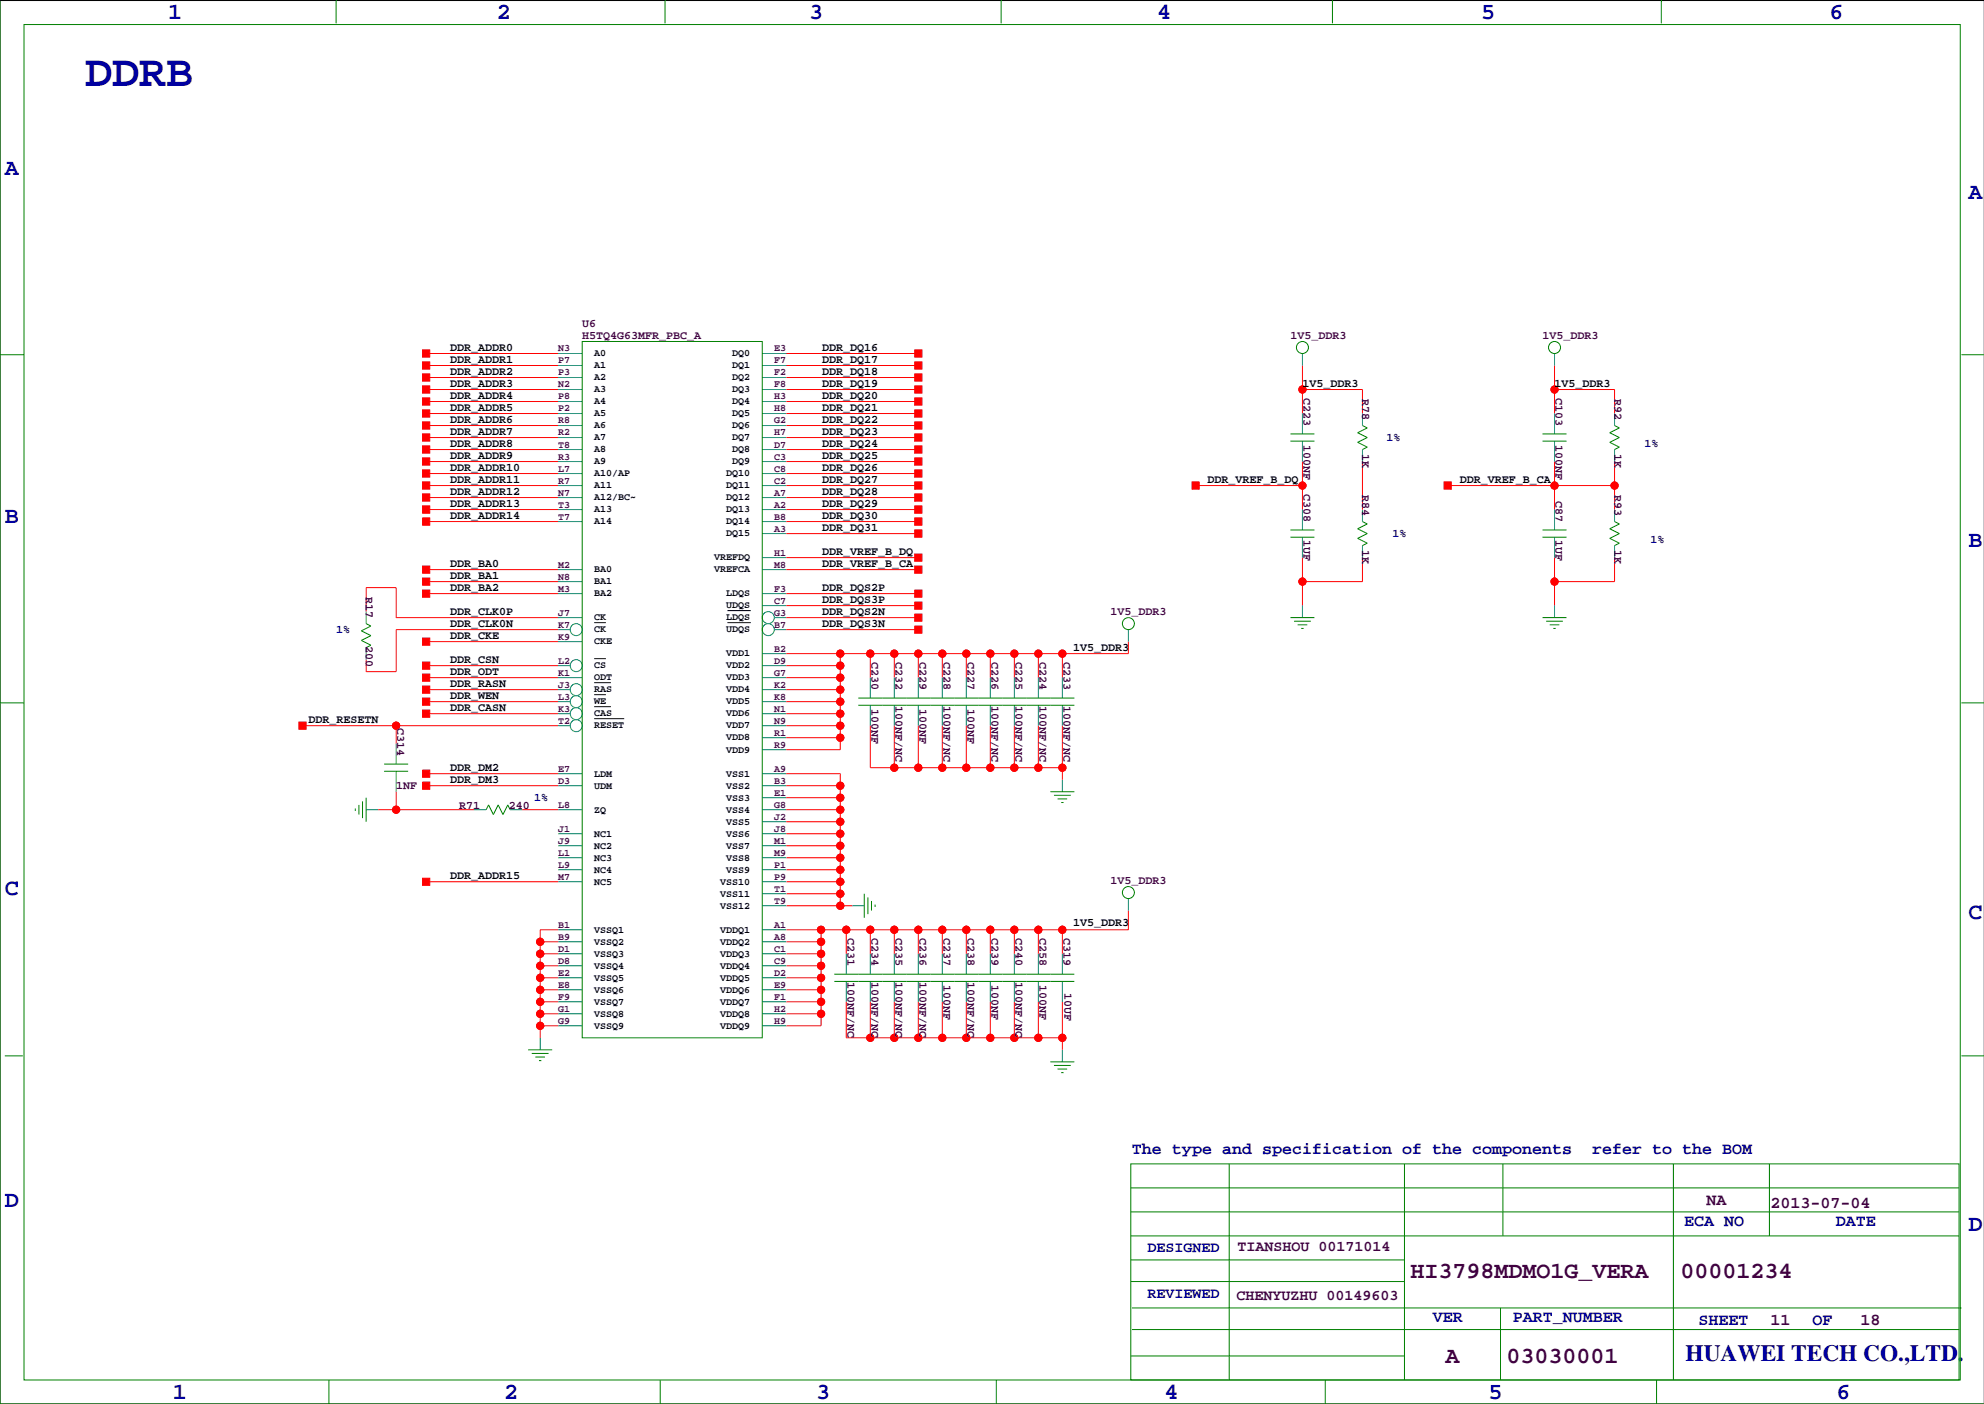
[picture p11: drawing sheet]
<svg xmlns="http://www.w3.org/2000/svg" width="420mm" height="297mm" viewBox="0 0 420 297" stroke-linecap="round" stroke-linejoin="round" font-family="sans-serif">
<path d="M419.9 .1h-419.9v296.9h419.9M125.7 131.7h2.5M125.7 139.3h2.5M153.9 131.7h5M153.9 129.2h5M125.7 144.4h3.6M125.7 149.5h3.6M125.7 147h2.5M125.7 152h6.4" fill="none" stroke="#000" stroke-width=".21"/>
<g fill="none" stroke="#f00" stroke-width=".21">
<path d="M90.2 74.8h27.9M90.2 79.9h27.9M90.2 77.3h27.9M166.4 74.8h27.9M166.4 79.9h27.9M166.4 77.3h27.9M275.6 77.3v10.2M328.9 77.3v10.2M90.2 82.4h27.9M90.2 92.6h27.9M90.2 97.6h27.9M90.2 95.1h27.9"/>
<path d="M90.2 90h27.9M90.2 87.5h27.9M90.2 84.9h27.9M166.4 82.4h27.9M166.4 92.6h27.9M166.4 97.6h27.9M166.4 95.1h27.9M166.4 90h27.9M166.4 87.5h27.9M166.4 84.9h27.9M275.6 97.6v10.2M275.6 82.4h12.7v5.1"/>
<path d="M288.3 97.6v10.2M328.9 97.6v10.2M328.9 82.4h12.7v5.1M341.6 97.6v10.2M90.2 102.7h27.9M90.2 110.3h27.9M90.2 107.8h27.9M90.2 105.3h27.9M90.2 100.2h27.9M166.4 102.7h27.9M166.4 112.9h27.9M166.4 110.3h27.9"/>
<path d="M166.4 107.8h27.9M166.4 105.3h27.9M166.4 100.2h27.9M166.4 118h27.9M253 102.7h22.6M275.6 118v10.1M288.3 118v5h-12.7M306.3 102.7h35.3M328.9 118v10.1M341.6 118v5h-12.7M77.5 129.4v-5.1h6.3v6.4h34.3M90.2 123h27.9"/>
<path d="M90.2 125.6h27.9M90.2 135.7h27.9M90.2 120.5h27.9M118.1 133.2h-34.3v8.9h-6.3v-2.5M166.4 125.6h27.9M166.4 120.5h27.9M166.4 130.7h27.9M166.4 133.2h27.9M166.4 128.1h27.9M177.8 138.3v20.3h-11.4M184.1 138.3v5.1M189.2 138.3v5.1"/>
<path d="M194.3 138.3v5.1M199.4 138.3v5.1M204.5 138.3v5.1M209.5 138.3v5.1M214.6 138.3v5.1M219.7 138.3v5.1M224.8 138.3v5.1M238.8 135.7v2.6h-72.4M64 153.5h54.1M83.8 153.5v3.8M90.2 140.8h27.9M90.2 151h27.9"/>
<path d="M90.2 148.4h27.9M90.2 143.4h27.9M90.2 145.9h27.9M166.4 140.8h11.4M166.4 151h11.4M166.4 148.4h11.4M166.4 153.5h11.4M166.4 156.1h11.4M166.4 143.4h11.4M166.4 145.9h11.4M184.1 153.5v8.9h40.7M189.2 153.5v8.9"/>
<path d="M194.3 153.5v8.9M199.4 153.5v8.9M204.5 153.5v8.9M209.5 153.5v8.9M214.6 153.5v8.9M219.7 153.5v8.9M224.8 153.5v11.5M80 171.3h20.3M83.8 167.5v3.8M90.2 163.7h27.9M90.2 166.2h27.9M110.5 171.3h7.6"/>
<path d="M166.4 171.3h11.4M166.4 163.7h11.4v27.9M166.4 176.4h11.4M166.4 173.8h11.4M166.4 168.8h11.4M166.4 166.2h11.4M166.4 178.9h11.4M90.2 186.5h27.9M114.3 199.2h3.8M118.1 196.7h-3.8v22.9M166.4 199.2h7.3M166.4 189.1h11.4"/>
<path d="M166.4 191.6h13.9M166.4 186.5h11.4M166.4 184h11.4M166.4 181.5h11.4M173.7 196.7v20.3h-7.3M179.1 196.7v5.1M184.1 196.7v5.1M189.2 196.7v5.1M194.3 196.7v5.1M199.4 196.7v5.1M204.5 196.7v5.1M209.5 196.7v5.1"/>
<path d="M214.6 196.7v5.1M219.7 196.7v5.1M224.8 196.7v5.1M238.8 192.6v4.1h-72.4M114.3 211.9h3.8M114.3 217h3.8M114.3 214.5h3.8M114.3 201.8h3.8M114.3 204.3h3.8M114.3 206.9h3.8M114.3 209.4h3.8M166.4 211.9h7.3"/>
<path d="M166.4 214.5h7.3M166.4 201.8h7.3M166.4 204.3h7.3M166.4 206.9h7.3M166.4 209.4h7.3M179.1 211.9v7.7h45.7M184.1 211.9v7.7M189.2 211.9v7.7M194.3 211.9v7.7M199.4 211.9v7.7M204.5 211.9v7.7M209.5 211.9v7.7"/>
<path d="M214.6 211.9v7.7M219.7 211.9v7.7M224.8 211.9v10.2"/>
<circle cx="275.6" cy="82.4" r=".76"/>
<circle cx="328.9" cy="82.4" r=".76"/>
<circle cx="275.6" cy="102.7" r=".76"/>
<circle cx="328.9" cy="102.7" r=".76"/>
<circle cx="341.6" cy="102.7" r=".76"/>
<circle cx="177.8" cy="138.3" r=".76"/>
<circle cx="184.2" cy="138.3" r=".76"/>
<circle cx="189.2" cy="138.3" r=".76"/>
<circle cx="194.3" cy="138.3" r=".76"/>
<circle cx="199.4" cy="138.3" r=".76"/>
<circle cx="204.5" cy="138.3" r=".76"/>
<circle cx="209.6" cy="138.3" r=".76"/>
<circle cx="214.6" cy="138.3" r=".76"/>
<circle cx="219.7" cy="138.3" r=".76"/>
<circle cx="224.8" cy="138.3" r=".76"/>
<circle cx="275.6" cy="123" r=".76"/>
<circle cx="328.9" cy="123" r=".76"/>
<circle cx="83.8" cy="153.5" r=".76"/>
<circle cx="177.8" cy="156.1" r=".76"/>
<circle cx="177.8" cy="143.4" r=".76"/>
<circle cx="177.8" cy="145.9" r=".76"/>
<circle cx="177.8" cy="151" r=".76"/>
<circle cx="177.8" cy="140.8" r=".76"/>
<circle cx="177.8" cy="153.5" r=".76"/>
<circle cx="177.8" cy="148.4" r=".76"/>
<circle cx="83.8" cy="171.3" r=".76"/>
<circle cx="177.8" cy="168.8" r=".76"/>
<circle cx="177.8" cy="171.3" r=".76"/>
<circle cx="177.8" cy="176.4" r=".76"/>
<circle cx="177.8" cy="178.9" r=".76"/>
<circle cx="177.8" cy="166.2" r=".76"/>
<circle cx="177.8" cy="173.8" r=".76"/>
<circle cx="189.2" cy="162.4" r=".76"/>
<circle cx="194.3" cy="162.4" r=".76"/>
<circle cx="199.4" cy="162.4" r=".76"/>
<circle cx="204.5" cy="162.4" r=".76"/>
<circle cx="209.6" cy="162.4" r=".76"/>
<circle cx="214.6" cy="162.4" r=".76"/>
<circle cx="219.7" cy="162.4" r=".76"/>
<circle cx="224.8" cy="162.4" r=".76"/>
<circle cx="114.3" cy="199.2" r=".76"/>
<circle cx="173.7" cy="196.7" r=".76"/>
<circle cx="173.7" cy="199.2" r=".76"/>
<circle cx="177.8" cy="181.5" r=".76"/>
<circle cx="177.8" cy="184" r=".76"/>
<circle cx="177.8" cy="189.1" r=".76"/>
<circle cx="177.8" cy="191.6" r=".76"/>
<circle cx="177.8" cy="186.5" r=".76"/>
<circle cx="179.1" cy="196.7" r=".76"/>
<circle cx="184.2" cy="196.7" r=".76"/>
<circle cx="189.2" cy="196.7" r=".76"/>
<circle cx="194.3" cy="196.7" r=".76"/>
<circle cx="199.4" cy="196.7" r=".76"/>
<circle cx="204.5" cy="196.7" r=".76"/>
<circle cx="209.6" cy="196.7" r=".76"/>
<circle cx="214.6" cy="196.7" r=".76"/>
<circle cx="219.7" cy="196.7" r=".76"/>
<circle cx="224.8" cy="196.7" r=".76"/>
<circle cx="114.3" cy="217" r=".76"/>
<circle cx="114.3" cy="211.9" r=".76"/>
<circle cx="114.3" cy="214.5" r=".76"/>
<circle cx="114.3" cy="206.9" r=".76"/>
<circle cx="114.3" cy="209.4" r=".76"/>
<circle cx="114.3" cy="201.8" r=".76"/>
<circle cx="114.3" cy="204.3" r=".76"/>
<circle cx="173.7" cy="211.9" r=".76"/>
<circle cx="173.7" cy="214.5" r=".76"/>
<circle cx="173.7" cy="206.9" r=".76"/>
<circle cx="173.7" cy="209.4" r=".76"/>
<circle cx="173.7" cy="201.8" r=".76"/>
<circle cx="173.7" cy="204.3" r=".76"/>
<circle cx="184.2" cy="219.6" r=".76"/>
<circle cx="189.2" cy="219.6" r=".76"/>
<circle cx="194.3" cy="219.6" r=".76"/>
<circle cx="199.4" cy="219.6" r=".76"/>
<circle cx="204.5" cy="219.6" r=".76"/>
<circle cx="209.6" cy="219.6" r=".76"/>
<circle cx="214.6" cy="219.6" r=".76"/>
<circle cx="219.7" cy="219.6" r=".76"/>
<circle cx="224.8" cy="219.6" r=".76"/>
</g>
<g fill="#f00" stroke="#f00" stroke-width=".21">
<path d="M252.2 102h1.5v1.5h-1.5z" fill-rule="evenodd"/>
<path d="M305.6 102h1.5v1.5h-1.5z" fill-rule="evenodd"/>
<path d="M89.4 124.8h1.5v1.6h-1.5z" fill-rule="evenodd"/>
<path d="M89.4 140.1h1.5v1.5h-1.5z" fill-rule="evenodd"/>
<path d="M89.4 135h1.5v1.5h-1.5z" fill-rule="evenodd"/>
<path d="M89.4 119.7h1.5v1.6h-1.5z" fill-rule="evenodd"/>
<path d="M89.4 122.3h1.5v1.5h-1.5z" fill-rule="evenodd"/>
<path d="M89.4 162.9h1.5v1.6h-1.5z" fill-rule="evenodd"/>
<path d="M89.4 150.2h1.5v1.6h-1.5z" fill-rule="evenodd"/>
<path d="M89.4 147.7h1.5v1.5h-1.5z" fill-rule="evenodd"/>
<path d="M89.4 74h1.5v1.6h-1.5z" fill-rule="evenodd"/>
<path d="M89.4 79.1h1.5v1.5h-1.5z" fill-rule="evenodd"/>
<path d="M89.4 81.6h1.5v1.6h-1.5z" fill-rule="evenodd"/>
<path d="M89.4 91.8h1.5v1.5h-1.5z" fill-rule="evenodd"/>
<path d="M89.4 96.9h1.5v1.5h-1.5z" fill-rule="evenodd"/>
<path d="M193.5 112.1h1.6v1.6h-1.6z" fill-rule="evenodd"/>
<path d="M193.5 109.6h1.6v1.5h-1.6z" fill-rule="evenodd"/>
<path d="M193.5 107h1.6v1.6h-1.6z" fill-rule="evenodd"/>
<path d="M193.5 104.5h1.6v1.5h-1.6z" fill-rule="evenodd"/>
<path d="M193.5 102h1.6v1.5h-1.6z" fill-rule="evenodd"/>
<path d="M193.5 99.4h1.6v1.6h-1.6z" fill-rule="evenodd"/>
<path d="M193.5 96.9h1.6v1.5h-1.6z" fill-rule="evenodd"/>
<path d="M193.5 94.3h1.6v1.6h-1.6z" fill-rule="evenodd"/>
<path d="M193.5 91.8h1.6v1.5h-1.6z" fill-rule="evenodd"/>
<path d="M193.5 89.3h1.6v1.5h-1.6z" fill-rule="evenodd"/>
<path d="M193.5 86.7h1.6v1.6h-1.6z" fill-rule="evenodd"/>
<path d="M193.5 84.2h1.6v1.5h-1.6z" fill-rule="evenodd"/>
<path d="M193.5 81.6h1.6v1.6h-1.6z" fill-rule="evenodd"/>
<path d="M193.5 79.1h1.6v1.5h-1.6z" fill-rule="evenodd"/>
<path d="M193.5 76.6h1.6v1.5h-1.6z" fill-rule="evenodd"/>
<path d="M193.5 74h1.6v1.6h-1.6z" fill-rule="evenodd"/>
<path d="M193.5 129.9h1.6v1.5h-1.6z" fill-rule="evenodd"/>
<path d="M193.5 132.4h1.6v1.6h-1.6z" fill-rule="evenodd"/>
<path d="M193.5 127.4h1.6v1.5h-1.6z" fill-rule="evenodd"/>
<path d="M193.5 124.8h1.6v1.6h-1.6z" fill-rule="evenodd"/>
<path d="M89.4 109.6h1.5v1.5h-1.5z" fill-rule="evenodd"/>
<path d="M89.4 185.8h1.5v1.5h-1.5z" fill-rule="evenodd"/>
<path d="M89.4 165.5h1.5v1.5h-1.5z" fill-rule="evenodd"/>
<path d="M63.2 152.8h1.6v1.5h-1.6z" fill-rule="evenodd"/>
<path d="M89.4 142.6h1.5v1.5h-1.5z" fill-rule="evenodd"/>
<path d="M89.4 76.6h1.5v1.5h-1.5z" fill-rule="evenodd"/>
<path d="M89.4 84.2h1.5v1.5h-1.5z" fill-rule="evenodd"/>
<path d="M89.4 86.7h1.5v1.6h-1.5z" fill-rule="evenodd"/>
<path d="M89.4 89.3h1.5v1.5h-1.5z" fill-rule="evenodd"/>
<path d="M89.4 94.3h1.5v1.6h-1.5z" fill-rule="evenodd"/>
<path d="M89.4 99.4h1.5v1.6h-1.5z" fill-rule="evenodd"/>
<path d="M89.4 102h1.5v1.5h-1.5z" fill-rule="evenodd"/>
<path d="M89.4 104.5h1.5v1.5h-1.5z" fill-rule="evenodd"/>
<path d="M89.4 107h1.5v1.6h-1.5z" fill-rule="evenodd"/>
<path d="M89.4 145.1h1.5v1.6h-1.5z" fill-rule="evenodd"/>
<path d="M193.5 117.2h1.6v1.5h-1.6z" fill-rule="evenodd"/>
<path d="M193.5 119.7h1.6v1.6h-1.6z" fill-rule="evenodd"/>
<circle cx="275.6" cy="102.7" r=".76"/>
<circle cx="328.9" cy="123" r=".76"/>
<circle cx="341.6" cy="102.7" r=".76"/>
<circle cx="328.9" cy="102.7" r=".76"/>
<circle cx="328.9" cy="82.4" r=".76"/>
<circle cx="173.7" cy="214.5" r=".76"/>
<circle cx="173.7" cy="211.9" r=".76"/>
<circle cx="224.8" cy="196.7" r=".76"/>
<circle cx="219.7" cy="196.7" r=".76"/>
<circle cx="214.6" cy="196.7" r=".76"/>
<circle cx="209.6" cy="196.7" r=".76"/>
<circle cx="204.5" cy="196.7" r=".76"/>
<circle cx="199.4" cy="196.7" r=".76"/>
<circle cx="194.3" cy="196.7" r=".76"/>
<circle cx="189.2" cy="196.7" r=".76"/>
<circle cx="184.2" cy="196.7" r=".76"/>
<circle cx="179.1" cy="196.7" r=".76"/>
<circle cx="173.7" cy="196.7" r=".76"/>
<circle cx="173.7" cy="199.2" r=".76"/>
<circle cx="173.7" cy="201.8" r=".76"/>
<circle cx="173.7" cy="204.3" r=".76"/>
<circle cx="173.7" cy="206.9" r=".76"/>
<circle cx="173.7" cy="209.4" r=".76"/>
<circle cx="83.8" cy="171.3" r=".76"/>
<circle cx="177.8" cy="166.2" r=".76"/>
<circle cx="177.8" cy="168.8" r=".76"/>
<circle cx="177.8" cy="171.3" r=".76"/>
<circle cx="177.8" cy="173.8" r=".76"/>
<circle cx="177.8" cy="176.4" r=".76"/>
<circle cx="177.8" cy="191.6" r=".76"/>
<circle cx="177.8" cy="189.1" r=".76"/>
<circle cx="177.8" cy="186.5" r=".76"/>
<circle cx="177.8" cy="184" r=".76"/>
<circle cx="177.8" cy="181.5" r=".76"/>
<circle cx="177.8" cy="178.9" r=".76"/>
<circle cx="114.3" cy="217" r=".76"/>
<circle cx="114.3" cy="214.5" r=".76"/>
<circle cx="114.3" cy="211.9" r=".76"/>
<circle cx="114.3" cy="209.4" r=".76"/>
<circle cx="114.3" cy="206.9" r=".76"/>
<circle cx="114.3" cy="204.3" r=".76"/>
<circle cx="114.3" cy="201.8" r=".76"/>
<circle cx="114.3" cy="199.2" r=".76"/>
<circle cx="275.6" cy="123" r=".76"/>
<circle cx="275.6" cy="82.4" r=".76"/>
<circle cx="83.8" cy="153.5" r=".76"/>
<circle cx="177.8" cy="156.1" r=".76"/>
<circle cx="177.8" cy="153.5" r=".76"/>
<circle cx="177.8" cy="151" r=".76"/>
<circle cx="224.8" cy="138.3" r=".76"/>
<circle cx="219.7" cy="138.3" r=".76"/>
<circle cx="214.6" cy="138.3" r=".76"/>
<circle cx="209.6" cy="138.3" r=".76"/>
<circle cx="204.5" cy="138.3" r=".76"/>
<circle cx="199.4" cy="138.3" r=".76"/>
<circle cx="194.3" cy="138.3" r=".76"/>
<circle cx="189.2" cy="138.3" r=".76"/>
<circle cx="184.2" cy="138.3" r=".76"/>
<circle cx="177.8" cy="138.3" r=".76"/>
<circle cx="177.8" cy="140.8" r=".76"/>
<circle cx="177.8" cy="143.4" r=".76"/>
<circle cx="177.8" cy="145.9" r=".76"/>
<circle cx="177.8" cy="148.4" r=".76"/>
<circle cx="189.2" cy="162.4" r=".76"/>
<circle cx="194.3" cy="162.4" r=".76"/>
<circle cx="199.4" cy="162.4" r=".76"/>
<circle cx="204.5" cy="162.4" r=".76"/>
<circle cx="209.6" cy="162.4" r=".76"/>
<circle cx="214.6" cy="162.4" r=".76"/>
<circle cx="219.7" cy="162.4" r=".76"/>
<circle cx="224.8" cy="162.4" r=".76"/>
<circle cx="184.2" cy="219.6" r=".76"/>
<circle cx="189.2" cy="219.6" r=".76"/>
<circle cx="194.3" cy="219.6" r=".76"/>
<circle cx="199.4" cy="219.6" r=".76"/>
<circle cx="204.5" cy="219.6" r=".76"/>
<circle cx="209.6" cy="219.6" r=".76"/>
<circle cx="214.6" cy="219.6" r=".76"/>
<circle cx="219.7" cy="219.6" r=".76"/>
<circle cx="224.8" cy="219.6" r=".76"/>
</g>
<g fill="none" stroke="#008080" stroke-width=".21">
<path d="M118.1 79.9h5.1M118.1 77.3h5.1M118.1 74.8h5.1M161.3 79.9h5.1M161.3 77.3h5.1M161.3 74.8h5.1M275.6 74.8v2.5M328.9 74.8v2.5M118.1 97.6h5.1M118.1 95.1h5.1M118.1 92.6h5.1M118.1 90h5.1"/>
<path d="M118.1 87.5h5.1M118.1 84.9h5.1M118.1 82.4h5.1M161.3 97.6h5.1M161.3 95.1h5.1M161.3 92.6h5.1M161.3 90h5.1M161.3 87.5h5.1M161.3 84.9h5.1M161.3 82.4h5.1M275.6 87.5v4.3M275.6 93.3v4.3"/>
<path d="M288.3 87.5v2.5M288.3 95.1v2.5M328.9 87.5v4.3M328.9 93.3v4.3M341.6 87.5v2.5M341.6 95.1v2.5M118.1 110.3h5.1M118.1 107.8h5.1M118.1 105.3h5.1M118.1 102.7h5.1M118.1 100.2h5.1M161.3 110.3h5.1"/>
<path d="M161.3 107.8h5.1M161.3 105.3h5.1M161.3 102.7h5.1M161.3 100.2h5.1M161.3 112.9h5.1M161.3 118h5.1M275.6 107.8v4.3M275.6 113.7v4.3M288.3 107.8v2.5M288.3 115.4v2.6M328.9 107.8v4.3M328.9 113.7v4.3"/>
<path d="M341.6 107.8v2.5M341.6 115.4v2.6M77.5 129.4v2.5M77.5 137v2.6M118.1 125.6h5.1M118.1 123h5.1M118.1 120.5h5.1M118.1 133.2h2.5M118.1 130.7h5.1M118.1 135.7h5.1M161.3 138.3h5.1M161.3 125.6h5.1"/>
<path d="M161.3 120.5h5.1M161.3 128.1h5.1M163.8 133.2h2.6M163.8 130.7h2.6M238.8 133.2v2.5M275.6 128.1v2.6M328.9 128.1v2.6M83.8 157.3v4.4M118.1 153.5h2.5M118.1 151h2.5M118.1 148.4h2.5M118.1 145.9h2.5"/>
<path d="M118.1 143.4h5.1M118.1 140.8h2.5M161.3 158.6h5.1M161.3 156.1h5.1M161.3 153.5h5.1M161.3 151h5.1M161.3 148.4h5.1M161.3 145.9h5.1M161.3 143.4h5.1M161.3 140.8h5.1M184.1 143.4v4.3M184.1 149.2v4.3"/>
<path d="M189.2 143.4v4.3M189.2 149.2v4.3M194.3 143.4v4.3M194.3 149.2v4.3M199.4 143.4v4.3M199.4 149.2v4.3M204.5 143.4v4.3M204.5 149.2v4.3M209.5 143.4v4.3M209.5 149.2v4.3M214.6 143.4v4.3M214.6 149.2v4.3"/>
<path d="M219.7 143.4v4.3M219.7 149.2v4.3M224.8 143.4v4.3M224.8 149.2v4.3M77.5 171.3h2.5M83.8 163.2v4.3M100.3 171.3h2.6M107.9 171.3h2.6M118.1 171.3h5.1M118.1 178.9h5.1M118.1 176.4h5.1M118.1 166.2h5.1"/>
<path d="M118.1 163.7h5.1M161.3 171.3h5.1M161.3 178.9h5.1M161.3 176.4h5.1M161.3 173.8h5.1M161.3 168.8h5.1M161.3 166.2h5.1M161.3 163.7h5.1M224.8 165v2.5M118.1 184h5.1M118.1 181.5h5.1M118.1 199.2h5.1"/>
<path d="M118.1 196.7h5.1M118.1 186.5h5.1M161.3 191.6h5.1M161.3 184h5.1M161.3 181.5h5.1M161.3 199.2h5.1M161.3 196.7h5.1M161.3 189.1h5.1M161.3 186.5h5.1M180.3 191.6h2.6M238.8 190.1v2.5M114.3 219.6v2.5"/>
<path d="M118.1 217h5.1M118.1 214.5h5.1M118.1 211.9h5.1M118.1 209.4h5.1M118.1 206.9h5.1M118.1 204.3h5.1M118.1 201.8h5.1M161.3 217h5.1M161.3 214.5h5.1M161.3 211.9h5.1M161.3 209.4h5.1M161.3 206.9h5.1"/>
<path d="M161.3 204.3h5.1M161.3 201.8h5.1M179.1 201.8v4.3M179.1 207.6v4.3M184.1 201.8v4.3M184.1 207.6v4.3M189.2 201.8v4.3M189.2 207.6v4.3M194.3 201.8v4.3M194.3 207.6v4.3M199.4 201.8v4.3M199.4 207.6v4.3"/>
<path d="M204.5 201.8v4.3M204.5 207.6v4.3M209.5 201.8v4.3M209.5 207.6v4.3M214.6 201.8v4.3M214.6 207.6v4.3M219.7 201.8v4.3M219.7 207.6v4.3M224.8 201.8v4.3M224.8 207.6v4.3M224.8 222.1v2.5"/>
<circle cx="121.9" cy="133.2" r="1.27"/>
<circle cx="162.6" cy="130.7" r="1.27"/>
<circle cx="162.6" cy="133.2" r="1.27"/>
<circle cx="121.9" cy="145.9" r="1.27"/>
<circle cx="121.9" cy="151" r="1.27"/>
<circle cx="121.9" cy="140.8" r="1.27"/>
<circle cx="121.9" cy="153.5" r="1.27"/>
<circle cx="121.9" cy="148.4" r="1.27"/>
</g>
<g fill="none" stroke="#008000" stroke-width=".21">
<path d="M0 -.1v297.1h419.9M71.1 0v4.9M140.7 0v4.9M211.8 0v4.9M281.9 0v4.9M351.5 0v4.9M5.1 5.2h409.7v286.8h-409.7zM0 75h5.1M123.2 72.2h38.1v147.4h-38.1zM415 75h4.9M273 91.8h5.1M273 93.3h5.1"/>
<path d="M288.3 90l1 .5-2 1.1 2 1-2 1 2 1-1 .5M326.4 91.8h5.1M326.4 93.3h5.1M341.6 90l1 .5-2 1.1 2 1-2 1 2 1-1 .5M273 112.1h5.1M273 113.7h5.1M288.3 110.3l1 .6-2 1 2 1-2 1 2 1-1 .5M326.4 112.1h5.1M326.4 113.7h5.1M341.6 110.3l1 .6-2 1 2 1-2 1 2 1-1 .5M77.5 131.9l1 .5-2 1.1 2 1-2 1 2 1-1 .5M273 130.7h5.1"/>
<path d="M273.8 131.4h3.6M274.6 132.2h2M275.3 133h.5M326.4 130.7h5.1M327.2 131.4h3.5M327.9 132.2h2M328.7 133h.5M0 148.7h5.1M181.6 147.7h45.7M181.6 149.2h45.7M415 148.7h4.9M75.2 171.1v.5"/>
<path d="M75.9 170.3v2M76.7 169.5v3.6M77.5 168.8v5M81.3 161.7h5.1M81.3 163.2h5.1M102.9 171.3l.5-1 1 2 1-2 1 2 1-2 .5 1M222.2 167.5h5.1M223 168.3h3.6M223.8 169h2M224.5 169.8h.5M182.9 189.1v5.1M183.6 189.9v3.5"/>
<path d="M184.4 190.6v2M185.2 191.4v.5M176.5 206.1h50.8M176.5 207.6h50.8M1 223.4h3.8M111.8 222.1h5M112.5 222.9h3.6M113.3 223.6h2M114 224.4h.6M222.2 224.6h5.1M223 225.4h3.6M223.8 226.2h2"/>
<path d="M224.5 226.9h.5M415 223.4h4.9M239.3 246.2h175.2v45.8h-175.2zM239.3 251.3h175.2M239.3 256.4h175.2M260.1 246.2v45.8M297.2 246.2v45.8M318 246.2v15.3M354.1 246.2v45.8M374.4 246.2v15.3M239.3 266.6h57.9M239.3 261.5h175.2"/>
<path d="M239.3 271.1h57.9M239.5 276.7h175.5M317.5 276.7v15.3M69.6 292v5M139.7 292v5M210.8 292v5M239.3 286.9h57.9M239.5 281.3h175M280.4 292v5M350.5 292v5M383.5 287.4h.1"/>
<circle cx="275.6" cy="73.5" r="1.27"/>
<circle cx="328.9" cy="73.5" r="1.27"/>
<circle cx="238.8" cy="131.9" r="1.27"/>
<circle cx="238.8" cy="188.8" r="1.27"/>
</g>
<text font-size="9.5" fill="#0000a0" x="18" y="18.2">DDRB</text>
<g font-size="4.9" fill="#0000a0">
<text x="35.6" y="3.9">1</text>
<text x="105.2" y="3.9">2</text>
<text x="171.2" y="3.9">3</text>
<text x="244.9" y="3.9">4</text>
<text x="313.4" y="3.9">5</text>
<text x="387.1" y="3.9">6</text>
<text x="1" y="36.9">A</text>
<text x="416.6" y="42">A</text>
<text x="1" y="110.6">B</text>
<text x="416.6" y="115.7">B</text>
<text x="1" y="189.3">C</text>
<text x="416.6" y="194.4">C</text>
<text x="1" y="255.4">D</text>
<text x="416.6" y="260.5">D</text>
<text x="356.6" y="288">HUAWEI TECH CO.,LTD.</text>
<text x="36.6" y="296">1</text>
<text x="106.7" y="296">2</text>
<text x="172.7" y="296">3</text>
<text x="246.4" y="296">4</text>
<text x="315" y="296">5</text>
<text x="388.6" y="296">6</text>
</g>
<g font-size="4.9" fill="#400040">
<text x="298.5" y="270.5">HI3798MDMO1G_VERA</text>
<text x="355.6" y="270.5">00001234</text>
<text x="305.9" y="288.3">A</text>
<text x="318.8" y="288.3">03030001</text>
</g>
<g font-size="3.5" fill="#0000a0">
<text x="239.5" y="244.2">The type and specification of the components</text>
<text x="336.9" y="244.2">refer to the BOM</text>
<text x="356.4" y="259.4">ECA NO</text>
<text x="388.5" y="259.4">DATE</text>
<text x="303.1" y="279.7">VER</text>
<text x="320.1" y="279.7">PART_NUMBER</text>
<text x="359.4" y="280.3">SHEET</text>
<text x="383.5" y="280.3">OF</text>
</g>
<g font-size="3.5" fill="#400040">
<text x="361.1" y="254.9">NA</text>
<text x="374.6" y="255.7">2013-07-04</text>
<text x="374.6" y="280.3">11</text>
<text x="393.7" y="280.3">18</text>
</g>
<g font-size="3.2" fill="#0000a0">
<text x="242.8" y="264.9">DESIGNED</text>
<text x="242.8" y="274.5">REVIEWED</text>
</g>
<g font-size="3.2" fill="#400040">
<text x="261.9" y="264.7">TIANSHOU 00171014</text>
<text x="261.6" y="275.1">CHENYUZHU 00149603</text>
</g>
<g font-size="2.5" fill="#400040">
<text x="123.2" y="69.2">U6</text>
<text x="123.2" y="71.7">H5TQ4G63MFR_PBC_A</text>
<text x="273.1" y="71.7">1V5_DDR3</text>
<text x="326.4" y="71.7">1V5_DDR3</text>
<text x="275.8" y="84.1" transform="rotate(90 275.8 84.1)">C223</text>
<text x="288.3" y="84.3" transform="rotate(90 288.3 84.3)">R78</text>
<text x="329.2" y="84.1" transform="rotate(90 329.2 84.1)">C103</text>
<text x="341.6" y="84.3" transform="rotate(90 341.6 84.3)">R92</text>
<text x="275.8" y="94.1" transform="rotate(90 275.8 94.1)">100NF</text>
<text x="329.2" y="94.1" transform="rotate(90 329.2 94.1)">100NF</text>
<text x="288.3" y="96.1" transform="rotate(90 288.3 96.1)">1K</text>
<text x="341.6" y="96.1" transform="rotate(90 341.6 96.1)">1K</text>
<text x="275.8" y="104.4" transform="rotate(90 275.8 104.4)">C308</text>
<text x="288.3" y="104.6" transform="rotate(90 288.3 104.6)">R84</text>
<text x="329.2" y="105.9" transform="rotate(90 329.2 105.9)">C87</text>
<text x="341.6" y="104.6" transform="rotate(90 341.6 104.6)">R93</text>
<text x="275.8" y="114.2" transform="rotate(90 275.8 114.2)">1UF</text>
<text x="288.3" y="116.4" transform="rotate(90 288.3 116.4)">1K</text>
<text x="329.2" y="114.2" transform="rotate(90 329.2 114.2)">1UF</text>
<text x="341.6" y="116.4" transform="rotate(90 341.6 116.4)">1K</text>
<text x="77.4" y="126.2" transform="rotate(90 77.4 126.2)">R17</text>
<text x="234.9" y="130.2">1V5_DDR3</text>
<text x="77.4" y="136.8" transform="rotate(90 77.4 136.8)">200</text>
<text x="184.4" y="140" transform="rotate(90 184.4 140)">C230</text>
<text x="189.5" y="140" transform="rotate(90 189.5 140)">C232</text>
<text x="194.5" y="140" transform="rotate(90 194.5 140)">C229</text>
<text x="199.6" y="140" transform="rotate(90 199.6 140)">C228</text>
<text x="204.7" y="140" transform="rotate(90 204.7 140)">C227</text>
<text x="209.8" y="140" transform="rotate(90 209.8 140)">C226</text>
<text x="214.9" y="140" transform="rotate(90 214.9 140)">C225</text>
<text x="219.9" y="140" transform="rotate(90 219.9 140)">C224</text>
<text x="225" y="140" transform="rotate(90 225 140)">C233</text>
<text x="184.4" y="149.9" transform="rotate(90 184.4 149.9)">100NF</text>
<text x="189.5" y="149.3" transform="rotate(90 189.5 149.3)">100NF/NC</text>
<text x="194.5" y="149.9" transform="rotate(90 194.5 149.9)">100NF</text>
<text x="199.6" y="149.3" transform="rotate(90 199.6 149.3)">100NF/NC</text>
<text x="204.7" y="149.9" transform="rotate(90 204.7 149.9)">100NF</text>
<text x="209.8" y="149.3" transform="rotate(90 209.8 149.3)">100NF/NC</text>
<text x="214.9" y="149.3" transform="rotate(90 214.9 149.3)">100NF/NC</text>
<text x="219.9" y="149.3" transform="rotate(90 219.9 149.3)">100NF/NC</text>
<text x="225" y="149.3" transform="rotate(90 225 149.3)">100NF/NC</text>
<text x="84" y="154" transform="rotate(90 84 154)">C314</text>
<text x="83.8" y="167">1NF</text>
<text x="97.2" y="171.1">R71</text>
<text x="107.7" y="171.1">240</text>
<text x="234.9" y="187.1">1V5_DDR3</text>
<text x="179.3" y="198.4" transform="rotate(90 179.3 198.4)">C231</text>
<text x="184.4" y="198.4" transform="rotate(90 184.4 198.4)">C234</text>
<text x="189.5" y="198.4" transform="rotate(90 189.5 198.4)">C235</text>
<text x="194.5" y="198.4" transform="rotate(90 194.5 198.4)">C236</text>
<text x="199.6" y="198.4" transform="rotate(90 199.6 198.4)">C237</text>
<text x="204.7" y="198.4" transform="rotate(90 204.7 198.4)">C238</text>
<text x="209.8" y="198.4" transform="rotate(90 209.8 198.4)">C239</text>
<text x="214.9" y="198.4" transform="rotate(90 214.9 198.4)">C240</text>
<text x="219.9" y="198.4" transform="rotate(90 219.9 198.4)">C258</text>
<text x="225" y="198.4" transform="rotate(90 225 198.4)">C319</text>
<text x="179.3" y="207.7" transform="rotate(90 179.3 207.7)">100NF/NC</text>
<text x="184.4" y="207.7" transform="rotate(90 184.4 207.7)">100NF/NC</text>
<text x="189.5" y="207.7" transform="rotate(90 189.5 207.7)">100NF/NC</text>
<text x="194.5" y="207.7" transform="rotate(90 194.5 207.7)">100NF/NC</text>
<text x="199.6" y="208.4" transform="rotate(90 199.6 208.4)">100NF</text>
<text x="204.7" y="207.7" transform="rotate(90 204.7 207.7)">100NF/NC</text>
<text x="209.8" y="208.4" transform="rotate(90 209.8 208.4)">100NF</text>
<text x="214.9" y="207.7" transform="rotate(90 214.9 207.7)">100NF/NC</text>
<text x="219.9" y="208.4" transform="rotate(90 219.9 208.4)">100NF</text>
<text x="225.3" y="210.2" transform="rotate(90 225.3 210.2)">10UF</text>
</g>
<g font-size="2.5">
<text x="95.2" y="76.8">DDR_ADDR1</text>
<text x="95.2" y="74.3">DDR_ADDR0</text>
<text x="174" y="74.3">DDR_DQ16</text>
<text x="174" y="76.8">DDR_DQ17</text>
<text x="95.2" y="81.9">DDR_ADDR3</text>
<text x="95.2" y="79.4">DDR_ADDR2</text>
<text x="174" y="79.4">DDR_DQ18</text>
<text x="174" y="81.9">DDR_DQ19</text>
<text x="275.6" y="81.9">1V5_DDR3</text>
<text x="328.9" y="81.9">1V5_DDR3</text>
<text x="95.2" y="89.5">DDR_ADDR6</text>
<text x="95.2" y="87">DDR_ADDR5</text>
<text x="95.2" y="84.4">DDR_ADDR4</text>
<text x="174" y="84.4">DDR_DQ20</text>
<text x="174" y="87">DDR_DQ21</text>
<text x="174" y="89.5">DDR_DQ22</text>
<text x="95.2" y="94.6">DDR_ADDR8</text>
<text x="95.2" y="92.1">DDR_ADDR7</text>
<text x="174" y="92.1">DDR_DQ23</text>
<text x="174" y="94.6">DDR_DQ24</text>
<text x="95.2" y="99.7">DDR_ADDR10</text>
<text x="95.2" y="97.1">DDR_ADDR9</text>
<text x="174" y="97.1">DDR_DQ25</text>
<text x="174" y="99.7">DDR_DQ26</text>
<text x="95.2" y="107.3">DDR_ADDR13</text>
<text x="95.2" y="104.8">DDR_ADDR12</text>
<text x="95.2" y="102.2">DDR_ADDR11</text>
<text x="174" y="102.2">DDR_DQ27</text>
<text x="174" y="104.8">DDR_DQ28</text>
<text x="174" y="107.3">DDR_DQ29</text>
<text x="255.5" y="102.2">DDR_VREF_B_DQ</text>
<text x="308.9" y="102.2">DDR_VREF_B_CA</text>
<text x="95.2" y="109.8">DDR_ADDR14</text>
<text x="174" y="109.8">DDR_DQ30</text>
<text x="174" y="112.4">DDR_DQ31</text>
<text x="174" y="117.5">DDR_VREF_B_DQ</text>
<text x="95.2" y="122.5">DDR_BA1</text>
<text x="95.2" y="120">DDR_BA0</text>
<text x="95.2" y="125.1">DDR_BA2</text>
<text x="174" y="120">DDR_VREF_B_CA</text>
<text x="174" y="125.1">DDR_DQS2P</text>
<text x="95.2" y="130.2">DDR_CLK0P</text>
<text x="174" y="127.6">DDR_DQS3P</text>
<text x="174" y="130.2">DDR_DQS2N</text>
<text x="95.2" y="132.7">DDR_CLK0N</text>
<text x="95.2" y="135.2">DDR_CKE</text>
<text x="174" y="132.7">DDR_DQS3N</text>
<text x="227.1" y="137.8">1V5_DDR3</text>
<text x="95.2" y="142.9">DDR_ODT</text>
<text x="95.2" y="140.3">DDR_CSN</text>
<text x="95.2" y="145.4">DDR_RASN</text>
<text x="95.2" y="147.9">DDR_WEN</text>
<text x="65.3" y="153">DDR_RESETN</text>
<text x="95.2" y="150.5">DDR_CASN</text>
<text x="95.2" y="165.7">DDR_DM3</text>
<text x="95.2" y="163.2">DDR_DM2</text>
<text x="95.2" y="186">DDR_ADDR15</text>
<text x="227.1" y="195.9">1V5_DDR3</text>
</g>
<g font-size="2.5" fill="#0000a0">
<text x="293.4" y="93.3">1%</text>
<text x="348" y="94.6">1%</text>
<text x="294.6" y="113.7">1%</text>
<text x="349.3" y="114.9">1%</text>
<text x="71.1" y="134">1%</text>
<text x="113" y="169.5">1%</text>
</g>
<g font-size="2.1" fill="#400040">
<text x="118.1" y="76.9">P7</text>
<text x="118.1" y="74.4">N3</text>
<text x="163.8" y="76.9">F7</text>
<text x="163.8" y="74.4">E3</text>
<text x="118.1" y="82">N2</text>
<text x="118.1" y="79.4">P3</text>
<text x="163.8" y="82">F8</text>
<text x="163.8" y="79.4">F2</text>
<text x="118.1" y="89.6">R8</text>
<text x="118.1" y="87.1">P2</text>
<text x="118.1" y="84.5">P8</text>
<text x="163.8" y="89.6">G2</text>
<text x="163.8" y="87.1">H8</text>
<text x="163.8" y="84.5">H3</text>
<text x="118.1" y="94.7">T8</text>
<text x="118.1" y="92.1">R2</text>
<text x="163.8" y="94.7">D7</text>
<text x="163.8" y="92.1">H7</text>
<text x="118.1" y="99.8">L7</text>
<text x="118.1" y="97.2">R3</text>
<text x="163.8" y="99.8">C8</text>
<text x="163.8" y="97.2">C3</text>
<text x="118.1" y="104.8">N7</text>
<text x="118.1" y="102.3">R7</text>
<text x="118.1" y="107.4">T3</text>
<text x="163.8" y="107.4">A2</text>
<text x="163.8" y="104.8">A7</text>
<text x="163.8" y="102.3">C2</text>
<text x="118.1" y="109.9">T7</text>
<text x="163.8" y="109.9">B8</text>
<text x="163.8" y="112.5">A3</text>
<text x="163.8" y="117.5">H1</text>
<text x="118.1" y="125.2">M3</text>
<text x="118.1" y="122.6">N8</text>
<text x="118.1" y="120.1">M2</text>
<text x="163.8" y="125.2">F3</text>
<text x="163.8" y="120.1">M8</text>
<text x="118.1" y="130.2">J7</text>
<text x="163.8" y="127.7">C7</text>
<text x="163.8" y="130.2">G3</text>
<text x="118.1" y="132.8">K7</text>
<text x="118.1" y="135.3">K9</text>
<text x="163.8" y="137.9">B2</text>
<text x="163.8" y="132.8">B7</text>
<text x="118.1" y="140.4">L2</text>
<text x="118.1" y="142.9">K1</text>
<text x="163.8" y="142.9">G7</text>
<text x="163.8" y="140.4">D9</text>
<text x="118.1" y="145.5">J3</text>
<text x="118.1" y="148">L3</text>
<text x="163.8" y="148">K8</text>
<text x="163.8" y="145.5">K2</text>
<text x="118.1" y="150.6">K3</text>
<text x="118.1" y="153.1">T2</text>
<text x="163.8" y="155.6">R1</text>
<text x="163.8" y="153.1">N9</text>
<text x="163.8" y="150.6">N1</text>
<text x="163.8" y="158.2">R9</text>
<text x="118.1" y="163.3">E7</text>
<text x="118.1" y="165.8">D3</text>
<text x="163.8" y="165.8">B3</text>
<text x="163.8" y="163.3">A9</text>
<text x="118.1" y="170.9">L8</text>
<text x="163.8" y="173.4">J2</text>
<text x="163.8" y="170.9">G8</text>
<text x="163.8" y="168.3">E1</text>
<text x="118.1" y="178.5">J9</text>
<text x="118.1" y="176">J1</text>
<text x="163.8" y="178.5">M1</text>
<text x="163.8" y="176">J8</text>
<text x="118.1" y="183.6">L9</text>
<text x="118.1" y="181">L1</text>
<text x="163.8" y="183.6">P1</text>
<text x="163.8" y="181">M9</text>
<text x="118.1" y="186.1">M7</text>
<text x="163.8" y="191.2">T9</text>
<text x="163.8" y="188.7">T1</text>
<text x="163.8" y="186.1">P9</text>
<text x="118.1" y="196.3">B1</text>
<text x="163.8" y="196.3">A1</text>
<text x="118.1" y="203.9">D8</text>
<text x="118.1" y="201.4">D1</text>
<text x="118.1" y="198.8">B9</text>
<text x="163.8" y="203.9">C9</text>
<text x="163.8" y="201.4">C1</text>
<text x="163.8" y="198.8">A8</text>
<text x="118.1" y="209">E8</text>
<text x="118.1" y="206.4">E2</text>
<text x="163.8" y="209">E9</text>
<text x="163.8" y="206.4">D2</text>
<text x="118.1" y="214.1">G1</text>
<text x="118.1" y="211.5">F9</text>
<text x="163.8" y="214.1">H2</text>
<text x="163.8" y="211.5">F1</text>
<text x="118.1" y="216.6">G9</text>
<text x="163.8" y="216.6">H9</text>
</g>
<g font-size="2.1">
<text x="125.7" y="77.9">A1</text>
<text x="125.7" y="75.4">A0</text>
<text x="154.9" y="77.9">DQ1</text>
<text x="154.9" y="75.4">DQ0</text>
<text x="125.7" y="83">A3</text>
<text x="125.7" y="80.5">A2</text>
<text x="154.9" y="83">DQ3</text>
<text x="154.9" y="80.5">DQ2</text>
<text x="125.7" y="88.1">A5</text>
<text x="125.7" y="85.5">A4</text>
<text x="154.9" y="88.1">DQ5</text>
<text x="154.9" y="85.5">DQ4</text>
<text x="125.7" y="95.7">A8</text>
<text x="125.7" y="93.2">A7</text>
<text x="125.7" y="90.6">A6</text>
<text x="154.9" y="95.7">DQ8</text>
<text x="154.9" y="93.2">DQ7</text>
<text x="154.9" y="90.6">DQ6</text>
<text x="125.7" y="100.8">A10/AP</text>
<text x="125.7" y="98.2">A9</text>
<text x="153.7" y="100.8">DQ10</text>
<text x="154.9" y="98.2">DQ9</text>
<text x="125.7" y="105.9">A12/BC~</text>
<text x="125.7" y="103.3">A11</text>
<text x="153.7" y="105.9">DQ12</text>
<text x="153.7" y="103.3">DQ11</text>
<text x="125.7" y="108.4">A13</text>
<text x="125.7" y="110.9">A14</text>
<text x="153.7" y="110.9">DQ14</text>
<text x="153.7" y="108.4">DQ13</text>
<text x="153.7" y="113.5">DQ15</text>
<text x="151.1" y="118.6">VREFDQ</text>
<text x="125.7" y="123.6">BA1</text>
<text x="125.7" y="121.1">BA0</text>
<text x="151.1" y="121.1">VREFCA</text>
<text x="125.7" y="126.2">BA2</text>
<text x="125.7" y="131.3">CK</text>
<text x="153.7" y="128.7">UDQS</text>
<text x="153.7" y="131.3">LDQS</text>
<text x="153.7" y="126.2">LDQS</text>
<text x="125.7" y="133.8">CK</text>
<text x="125.7" y="136.3">CKE</text>
<text x="153.7" y="133.8">UDQS</text>
<text x="125.7" y="141.4">CS</text>
<text x="125.7" y="144">ODT</text>
<text x="153.7" y="144">VDD3</text>
<text x="153.7" y="141.4">VDD2</text>
<text x="153.7" y="138.9">VDD1</text>
<text x="125.7" y="146.5">RAS</text>
<text x="125.7" y="149">WE</text>
<text x="153.7" y="149">VDD5</text>
<text x="153.7" y="146.5">VDD4</text>
<text x="125.7" y="151.6">CAS</text>
<text x="125.7" y="154.1">RESET</text>
<text x="153.7" y="154.1">VDD7</text>
<text x="153.7" y="151.6">VDD6</text>
<text x="153.7" y="159.2">VDD9</text>
<text x="153.7" y="156.7">VDD8</text>
<text x="125.7" y="164.3">LDM</text>
<text x="125.7" y="166.8">UDM</text>
<text x="153.7" y="166.8">VSS2</text>
<text x="153.7" y="164.3">VSS1</text>
<text x="125.7" y="171.9">ZQ</text>
<text x="153.7" y="171.9">VSS4</text>
<text x="153.7" y="169.4">VSS3</text>
<text x="125.7" y="179.5">NC2</text>
<text x="125.7" y="177">NC1</text>
<text x="153.7" y="179.5">VSS7</text>
<text x="153.7" y="177">VSS6</text>
<text x="153.7" y="174.4">VSS5</text>
<text x="125.7" y="184.6">NC4</text>
<text x="125.7" y="182.1">NC3</text>
<text x="153.7" y="184.6">VSS9</text>
<text x="153.7" y="182.1">VSS8</text>
<text x="125.7" y="187.1">NC5</text>
<text x="152.4" y="189.7">VSS11</text>
<text x="152.4" y="187.1">VSS10</text>
<text x="125.7" y="197.3">VSSQ1</text>
<text x="152.4" y="192.2">VSS12</text>
<text x="152.4" y="197.3">VDDQ1</text>
<text x="125.7" y="202.4">VSSQ3</text>
<text x="125.7" y="199.8">VSSQ2</text>
<text x="152.4" y="202.4">VDDQ3</text>
<text x="152.4" y="199.8">VDDQ2</text>
<text x="125.7" y="207.5">VSSQ5</text>
<text x="125.7" y="204.9">VSSQ4</text>
<text x="152.4" y="207.5">VDDQ5</text>
<text x="152.4" y="204.9">VDDQ4</text>
<text x="125.7" y="215.1">VSSQ8</text>
<text x="125.7" y="212.5">VSSQ7</text>
<text x="125.7" y="210">VSSQ6</text>
<text x="152.4" y="215.1">VDDQ8</text>
<text x="152.4" y="212.5">VDDQ7</text>
<text x="152.4" y="210">VDDQ6</text>
<text x="125.7" y="217.6">VSSQ9</text>
<text x="152.4" y="217.6">VDDQ9</text>
</g>
</svg>
